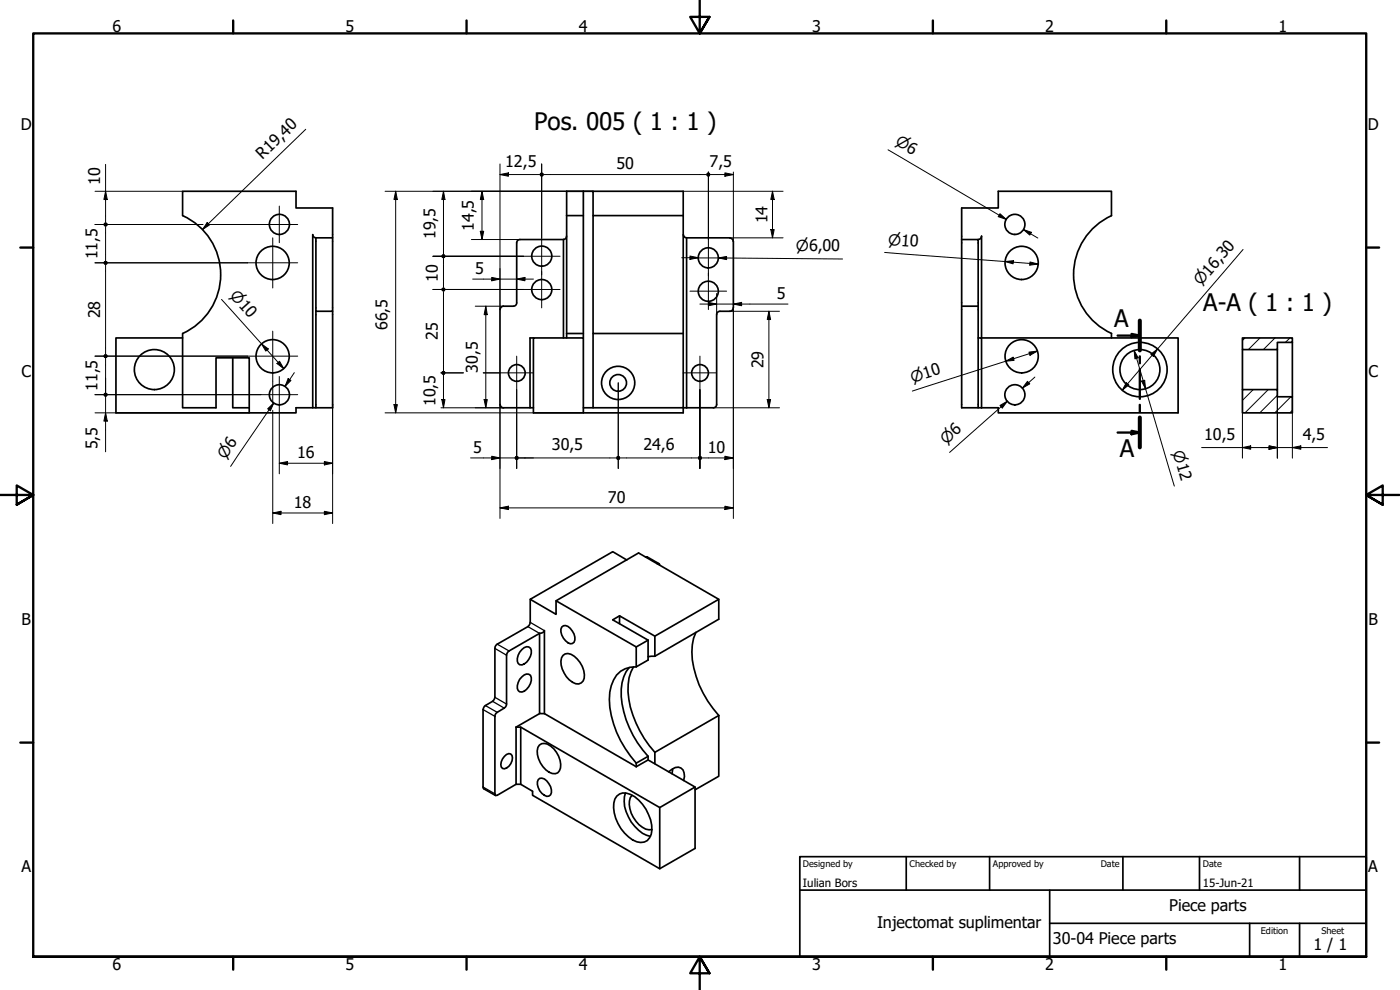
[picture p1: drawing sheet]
<svg xmlns="http://www.w3.org/2000/svg" width="420mm" height="297mm" viewBox="0 0 420 297" stroke-linecap="round" stroke-linejoin="round" font-family="sans-serif">
<!-- layer: Hatch (ISO) -->
<path d="M373.6 101.4l-.7 .8M376.1 116.9l-3.2 3.2M378.1 101.4l-3.5 3.5M380.6 116.9l-7 7M382.7 101.4l-3.5 3.5M383.3 118.6l-5.2 5.3M387.2 101.4l-1.4 1.3M387.4 119l-4.8 4.9M387.9 123.1l-.8 .8" fill="none" stroke="#000" stroke-width=".3"/>
<!-- layer: Visible (ISO) -->
<g fill="none" stroke="#000" stroke-width=".51">
<path d="M175.1 57.4v44M175.1 57.4h2.9v7.3M175.1 57.4h-5v44M178 57.4h27v42.7M54.8 64.7v-7.3h34v5h11v9h-5M54.8 64.7a19.4 19.4 0 0 1 11.4 17.7 19.4 19.4 0 0 1-11.4 17.7M94.8 71.4l-.5-.2-.4-.8v52h.9M94.8 71.4v22h5v-22M169.1 71.9h-13a.98 .98 0 0 0-1 1v18a.99 .99 0 0 1-1 1M169.1 71.9v29.5M170.1 70.9l-.2 .5-.8 .5M170.1 64.7h5"/>
<path d="M205 70.4l.5 .8 .6 .2M205 64.7h-27v35.4h27M206.1 71.4h13M206.1 71.4v51M219 71.4a.98 .98 0 0 1 1 1l.1 20M288.6 71.9h5v50.5h-5v-60h11v-5h34v7.3a19.4 19.4 0 0 0-11.4 17.7 19.4 19.4 0 0 0 11.4 17.6M293.6 71.9l.5-.2 .5-.8v30.5h59v22.5h-54v-1.5h-6M94.8 93.4v29h5v-29M150.1 92.9v28.5M151.1 91.9h3M151.1 91.9a.98 .98 0 0 0-1 1M219.1 93.4h-3a.99 .99 0 0 0-1 1v27a.98 .98 0 0 1-1 1h-9.1v1.5h-44.9v-22.5h15v22.5"/>
<path d="M220 92.4a.98 .98 0 0 1-1 1M288.6 91.9h5M54.8 100.1v22.3h10v-15h10v16.5M54.8 101.4h-20v22.5h54v-1.5h5.1M69.8 107.4v15h5M160.1 101.4h-1v21h1M170.1 100.1h5M178 100.1v22.3h-2.9M205 100.1v22.3h-27M293.6 101.4h1v21M333.6 100.1v1.3M372.9 101.4h15v1.3h-4.6v2.2h-10.4z"/>
<path d="M372.9 116.9h10.4v2.1h4.6v4.9h-15zM372.9 104.9v12M383.3 104.9v12M387.9 102.7v16.3M150.1 121.4a.98 .98 0 0 0 1 1M151.1 122.4h8M159.1 179.8v6.9l-.4 1-9.5 5.6-.6 .7-.1 15.2-.7 1.2-2.4 1.5-.4 1v23.2l.2 .6 3.5 2M188.1 168l-4.2-2.5-24.8 14.3 7.8 4.5v-4l24.7-14.4 24.1 13.9v6l-19.2 11.1M193.7 167.2l.5-.1 3.6 2M197.3 169.2l.4-.1 .3 .5M215.7 179.8l-19.2 11.1M156.7 194.9a1.63 1.63 0 0 1 2.5-.4 4 4 0 0 1-2.5 5l-.7-.1a2.15 2.15 0 0 1-.5-2.8z"/>
<path d="M161.9 190l1.3-.4 .2-.4v24.9M161.9 190l-9.1 5.3-.7 .8-.1 15.6-.7 .8-2.1 1.2-.6 .8v24.1h.6l5.7-3.3M161.9 190v24.1h1.5M166.9 180.3l24 13.8v6M168.6 188.1a1.63 1.63 0 0 1 2.5 .4 3.9 3.9 0 0 1 1.2 4.2 1.6 1.6 0 0 1-2.6-.4 3.9 3.9 0 0 1-1.1-4.2zM169 196.6a2.39 2.39 0 0 1 3.3 .3 6.9 6.9 0 0 1 2.7 7.4 2.11 2.11 0 0 1-3.2 .4 7.4 7.4 0 0 1-3.3-7.4zM185.9 187.1v-2.3l10.6 6.1v6M185.9 184.8l-2 1.2 10.6 6.1M194.5 192.1v5.9l-3.6 2.1M194.5 192.1l-3.6 2M196.5 196.9l-2 .1M208.9 189.7a18.1 18.1 0 0 0 0 13.2 32 32 0 0 0 6.8 11.8"/>
<path d="M154.9 218.2v17.1h1.4M154.9 218.2h1.4v17.1M156.3 218.2l41.7 24.1 10.6-6.2-14.1-8.1-3.6 2M156.7 203.1a1.71 1.71 0 0 1 2.5-.5 4 4 0 0 1-2.5 5h-.7a2.09 2.09 0 0 1-.5-2.8l.5-1zM161.9 214.1l-7 4.1M163.4 214.1l27.5 15.9M188.8 200.3a13 13 0 0 0-2.1 10.9 31.3 31.3 0 0 0 7.8 15.7M190.1 200.1a16.1 16.1 0 0 0-.9 12 33.4 33.4 0 0 0 7.3 13.6M190.9 200.1a7.1 7.1 0 0 0-7.4 5.6 21.5 21.5 0 0 0 1.5 14 35.3 35.3 0 0 0 5.9 9.3M215.7 214.7v18.2l-7.1 4.1M215.7 214.7l-19.2 11M151.4 226.9l.6-.5 .7-.3 .6 .1a2.55 2.55 0 0 1-.6 3.7l-1.3 .8-.6-.1a2.48 2.48 0 0 1 .6-3.7z"/>
<path d="M156.3 235.3l3.5 2.1v1.2l38.2 22.1 10.6-6.1v-18.5M161.5 233.9a1.63 1.63 0 0 1 2.6 .4 3.9 3.9 0 0 1 1.1 4.2l-.5 .4a3.1 3.1 0 0 1-3.2-2.6l-.2-.9zM161.9 223.6a2.58 2.58 0 0 1 3.3 .2 6.9 6.9 0 0 1 2.7 7.5 2.1 2.1 0 0 1-3.1 .4 7.4 7.4 0 0 1-3.4-7.4zM185.1 238.9a3.3 3.3 0 0 1 4.1-.5 12 12 0 0 1 6.3 11.9 3.4 3.4 0 0 1-5.6 1.7 12.3 12.3 0 0 1-5.7-11l.3-1.2zM187.7 237.9a11.4 11.4 0 0 0 5.1 12.1l2.4 .9M189.7 238.6a5.9 5.9 0 0 0 .4 6.6 6 6 0 0 0 5.5 3.7M190.9 229v1M194.5 226.9v1.1M194.5 226.9l-3.6 2.1M196.5 225.7v3.5M200.7 231.6a3.2 3.2 0 0 1 3.6-1.2 3.2 3.2 0 0 1 .9 3.8M201.9 230.7l-.2 1.4"/>
<path d="M198 242.3v18.4"/>
<circle cx="81.8" cy="78.9" r="5"/>
<circle cx="83.9" cy="67.3" r="3"/>
<circle cx="162.6" cy="76.9" r="3"/>
<circle cx="212.6" cy="77.4" r="3"/>
<circle cx="304.6" cy="67.3" r="3"/>
<circle cx="306.6" cy="78.9" r="5"/>
<circle cx="162.6" cy="86.9" r="3"/>
<circle cx="212.6" cy="87.4" r="3"/>
<circle cx="46.3" cy="110.9" r="6"/>
<circle cx="81.8" cy="106.9" r="5"/>
<circle cx="83.9" cy="118.4" r="3"/>
<circle cx="155.1" cy="111.9" r="2.51"/>
<circle cx="185.5" cy="114.9" r="5"/>
<circle cx="185.5" cy="114.9" r="2.51"/>
<circle cx="210.1" cy="111.9" r="2.51"/>
<circle cx="304.6" cy="118.4" r="3"/>
<circle cx="306.6" cy="106.9" r="5"/>
<circle cx="342.1" cy="110.9" r="8.2"/>
<circle cx="342.1" cy="110.9" r="6"/>
</g>
<!-- layer: Visible Narrow (ISO) -->
<path d="M148.5 194.5l3.5 2.1M149.2 193.3l3.6 2M158.4 188l3.5 2M159.1 186.7l4.3 2.5M145 212.9l3.5 2M145.7 211.7l3.5 2M147.8 210.4l3.5 2.1M148.5 209.2l3.5 2.1M145 236.1l3.5 2.1" fill="none" stroke="#000" stroke-width=".38"/>
<!-- layer: Section Line (ISO) -->
<path d="M342.1 96.2v8.9M335.4 100.7h6.7M339.6 100.2l2.5 .5-2.5 .4zM342.1 106.9v2.1M342.1 110.7v9M335.4 129.8h6.7M339.6 129.3l2.5 .5-2.5 .5zM342.1 121.5v2.1M342.1 125.3v8.9" fill="none" stroke="#000" stroke-width=".7"/>
<path d="M342.1 96.2v8.9M342.1 125.3v8.9" fill="none" stroke="#000" stroke-width="1.2"/>
<g fill="#000">
<path d="M339.6 100.2l2.5 .5-2.5 .4z" fill-rule="evenodd"/>
<path d="M339.6 129.3l2.5 .5-2.5 .5z" fill-rule="evenodd"/>
</g>
<!-- layer: Border (ISO) -->
<g fill="none" stroke="#000" stroke-width=".7">
<path d="M70 6.1v3.9M140 6.1v3.9M210 0v10l-2.9-4.9h5.8l-2.9 4.9 2.9-4.9M280 6.1v3.9M350 6.1v3.9M6.1 74.3h3.9M410 74.3h3.9M0 148.5h10l-5-2.8v5.7l5-2.9-5 2.9M420 148.5h-10l5-2.8v5.7l-5-2.9 5 2.9M6.1 222.8h3.9M410 222.8h3.9M10 287.1v-277.1h400v277.1h-400h400"/>
<path d="M70 287.1v3.8M140 287.1v3.8M212.9 292l-2.9-4.9 2.9 4.9h-5.8l2.9-4.9v9.9M280 287.1v3.8M350 287.1v3.8"/>
</g>
<!-- layer: Title (ISO) -->
<path d="M240 257h170v30.1h-170zM272 257v10.1M297 257v10.1M337 257v10.1M360 257v10.1M390 257v10.1M240 267.1h170M315 277h95M315 267.1v20M375 277v10.1M390 277v10.1" fill="none" stroke="#000" stroke-width=".51"/>
<!-- layer: Dimension (ISO) -->
<g fill="none" stroke="#000" stroke-width=".3">
<path d="M91.8 38.8l-31 30.1M28.5 57.4h26.3M31.7 57.4l.5 2.5h-1zM31.7 49.3v17.4M115.6 57.4h62.4M118.7 57.4l.6 2.5h-1.1zM118.7 57.4v66.5M133.1 57.4l.4 2.5h-.9zM133.1 57.4v18.8M144.7 57.4l.5 2.5h-1.1zM144.7 57.4v14.5M150.1 52.4l2.5-.5v1z"/>
<path d="M150.1 49.2v43.7M150.1 52.4h11.8M162.6 49.2v22.2M163.2 52.4h48.8M205 57.4h30M212.6 51.6v20.3v-20.3M213.2 52.4h6.9M217.6 51.9l2.5 .5-2.5 .5zM220.1 51.6v20.8M231.8 57.4l.5 2.5h-1zM231.8 57.4v14M266.5 44.9l35.5 20.9-2.2-1.2"/>
<path d="M28.5 78.9h45.8M28.5 67.4h32.4M31.7 68v10.3M31.7 79.5v26.8M62.2 66.8l.7 .7-2.1 1.4zM62.6 67.4h15.7M129.9 76.9h27.2h-27.2M133.1 77.5v8.8M141.5 71.9h14.6M144.1 69.4h1.1l-.5 2.5zM204.6 77.3h4.9M207.1 76.8l2.4 .5-2.4 .5z"/>
<path d="M215.6 77.4l2.5-.5v1zM218.1 77.4h-2.5l37.3 .3M219.1 71.4h15.9M231.3 68.9h1l-.5 2.5zM265.5 75.7l46.1 3.5M300.1 64.1l1.9 1.7-2.4-.8zM301.6 78.5l2.6-.3-.2 1zM307.1 68.9l2.5 .8-.5 .8zM307.1 68.9l4.4 2.5M309.1 78.6l2.5 .6-2.5 .4zM373.1 74.9l-36.3 42.2M66.5 89.8l18.7 20.8"/>
<path d="M129.9 86.9h27.2M133.1 87.5v23.7M141.9 83.7h18.2M142.6 91.9h8.5M145.8 91.9l.4 2.5h-.9zM145.8 91.9v30.5M147.6 83.2l2.5 .5-2.5 .6zM155.1 83.7l2.4-.5v1.1zM210.1 91.2h26.4M212.6 90.7l2.5 .5-2.5 .5zM215.1 88.1v6.3M219.1 93.4h14.8"/>
<path d="M220.1 91.2l2.5-.5v1zM220.1 92.4v63.2M230.8 93.4l.5 2.5h-1zM230.8 93.4v29M28.5 118.4h49.8M28.5 106.9h45.8M31.7 107.5v10.3M31.7 118.4v17.2M78.5 103.2l2 1.5-.7 .6zM81.9 114.3v4M81.9 118.5v2.3M83.1 109.1l.8-.7 1.3 2.2z"/>
<path d="M86.5 113.6l.8 .6-1.8 1.7zM88.3 111.8l-2.8 4.1M132.3 111.9h6.8M132.6 119.9h.9l-.4 2.5zM133.1 112.5v9.9M145 111.9h5.1M145.3 119.9h.9l-.4 2.5zM155.1 116.9v23.7M185.5 114.9v25.7M230.3 119.9h1l-.5 2.5zM301.8 108.4l2.2-1.2 .4 .9zM308.4 114.4l.7 .8-2.3 1.2z"/>
<path d="M308.8 105.6l2.5-.3-2.2 1.3zM310.6 113.1l-3.8 3.3M311.3 105.3l-37.5 12M338 114.9l.8 .6-2 1.6zM340.4 105.1l1.2 2.3-1 .3zM340.4 105.1l12 40.7M342.6 114.3l.9-.2 .3 2.5zM345.4 106.3l2-1.6-1.3 2.2zM383.3 116.9v20.6M387.9 119v18.5M28.5 123.9h46.3M31.7 123.9l.5 2.5h-1z"/>
<path d="M80.3 122.7l1.9-1.8-1 2.3zM80.7 123l1.5-2.1-13 19M81.9 123.1v34M83.8 139l2.5-.5v1zM83.8 139h16M83.8 123.9v18.3M97.3 138.5l2.5 .5-2.5 .5zM99.8 121.4v35.7M115.6 123.9h59.5M118.2 121.4h1.1l-.6 2.5zM132.3 122.4h18.8M141.2 137.4h13.9"/>
<path d="M147.6 136.9l2.5 .5-2.5 .5zM150.1 121.4v34.2M155.7 137.4h29.2M186.1 137.4h23.3M210.7 137.4h9.4M214.1 122.4h19.8M217.6 136.9l2.5 .5-2.5 .5zM300.1 121.7l2.2-1.3-1.5 2zM300.5 122l1.8-1.6-17.3 15.3M360.6 134.3h37.8M372.9 134.3l2.4-.5v1zM372.9 123.9v13.6"/>
<path d="M380.9 133.8l2.4 .5-2.4 .5zM387.9 134.3l2.5-.5v1zM81.9 153.9l2.4-.5v1zM81.9 153.9h17.9M97.3 153.4l2.5 .5-2.5 .5zM150.1 152.4l2.5-.5v1zM150.1 152.4h70M210.1 140.6v-23.7v23.7M217.6 151.9l2.5 .5-2.5 .5z"/>
</g>
<g fill="#000">
<path d="M31.7 57.4l.5 2.5h-1z" fill-rule="evenodd"/>
<path d="M118.7 57.4l.6 2.5h-1.1z" fill-rule="evenodd"/>
<path d="M133.1 57.4l.4 2.5h-.9z" fill-rule="evenodd"/>
<path d="M144.7 57.4l.5 2.5h-1.1z" fill-rule="evenodd"/>
<path d="M150.1 52.4l2.5-.5v1z" fill-rule="evenodd"/>
<path d="M217.6 51.9l2.5 .5-2.5 .5z" fill-rule="evenodd"/>
<path d="M231.8 57.4l.5 2.5h-1z" fill-rule="evenodd"/>
<path d="M62.2 66.8l.7 .7-2.1 1.4z" fill-rule="evenodd"/>
<path d="M144.1 69.4h1.1l-.5 2.5z" fill-rule="evenodd"/>
<path d="M207.1 76.8l2.4 .5-2.4 .5z" fill-rule="evenodd"/>
<path d="M215.6 77.4l2.5-.5v1z" fill-rule="evenodd"/>
<path d="M231.3 68.9h1l-.5 2.5z" fill-rule="evenodd"/>
<path d="M300.1 64.1l1.9 1.7-2.4-.8z" fill-rule="evenodd"/>
<path d="M301.6 78.5l2.6-.3-.2 1z" fill-rule="evenodd"/>
<path d="M309.1 78.6l2.5 .6-2.5 .4z" fill-rule="evenodd"/>
<path d="M307.1 68.9l2.5 .8-.5 .8z" fill-rule="evenodd"/>
<path d="M132.7 86.4h.8v.9l-.4 .2-.4-.2-.2-.4z" fill-rule="evenodd"/>
<path d="M132.7 86.4h.8v.9l-.4 .2-.4-.2-.2-.4z" fill-rule="evenodd"/>
<path d="M145.8 91.9l.4 2.5h-.9z" fill-rule="evenodd"/>
<path d="M147.6 83.2l2.5 .5-2.5 .6z" fill-rule="evenodd"/>
<path d="M155.1 83.7l2.4-.5v1.1z" fill-rule="evenodd"/>
<path d="M212.6 90.7l2.5 .5-2.5 .5z" fill-rule="evenodd"/>
<path d="M220.1 91.2l2.5-.5v1z" fill-rule="evenodd"/>
<path d="M230.8 93.4l.5 2.5h-1z" fill-rule="evenodd"/>
<path d="M78.5 103.2l2 1.5-.7 .6z" fill-rule="evenodd"/>
<path d="M83.1 109.1l.8-.7 1.3 2.2z" fill-rule="evenodd"/>
<path d="M86.5 113.6l.8 .6-1.8 1.7z" fill-rule="evenodd"/>
<path d="M132.6 119.9h.9l-.4 2.5z" fill-rule="evenodd"/>
<path d="M145.3 119.9h.9l-.4 2.5z" fill-rule="evenodd"/>
<path d="M230.3 119.9h1l-.5 2.5z" fill-rule="evenodd"/>
<path d="M301.8 108.4l2.2-1.2 .4 .9z" fill-rule="evenodd"/>
<path d="M308.4 114.4l.7 .8-2.3 1.2z" fill-rule="evenodd"/>
<path d="M308.8 105.6l2.5-.3-2.2 1.3z" fill-rule="evenodd"/>
<path d="M338 114.9l.8 .6-2 1.6z" fill-rule="evenodd"/>
<path d="M340.4 105.1l1.2 2.3-1 .3z" fill-rule="evenodd"/>
<path d="M342.6 114.3l.9-.2 .3 2.5z" fill-rule="evenodd"/>
<path d="M345.4 106.3l2-1.6-1.3 2.2z" fill-rule="evenodd"/>
<path d="M31.7 123.9l.5 2.5h-1z" fill-rule="evenodd"/>
<path d="M80.3 122.7l1.9-1.8-1 2.3z" fill-rule="evenodd"/>
<path d="M83.8 139l2.5-.5v1z" fill-rule="evenodd"/>
<path d="M97.3 138.5l2.5 .5-2.5 .5z" fill-rule="evenodd"/>
<path d="M118.2 121.4h1.1l-.6 2.5z" fill-rule="evenodd"/>
<path d="M147.6 136.9l2.5 .5-2.5 .5z" fill-rule="evenodd"/>
<path d="M217.6 136.9l2.5 .5-2.5 .5z" fill-rule="evenodd"/>
<path d="M300.1 121.7l2.2-1.3-1.5 2z" fill-rule="evenodd"/>
<path d="M372.9 134.3l2.4-.5v1z" fill-rule="evenodd"/>
<path d="M380.9 133.8l2.4 .5-2.4 .5z" fill-rule="evenodd"/>
<path d="M380.9 133.8l2.4 .5-2.4 .5z" fill-rule="evenodd"/>
<path d="M387.9 134.3l2.5-.5v1z" fill-rule="evenodd"/>
<path d="M81.9 153.9l2.4-.5v1z" fill-rule="evenodd"/>
<path d="M97.3 153.4l2.5 .5-2.5 .5z" fill-rule="evenodd"/>
<path d="M150.1 152.4l2.5-.5v1z" fill-rule="evenodd"/>
<path d="M217.6 151.9l2.5 .5-2.5 .5z" fill-rule="evenodd"/>
<circle cx="162.6" cy="52.4" r=".63"/>
<circle cx="212.6" cy="52.4" r=".62"/>
<circle cx="31.7" cy="67.4" r=".63"/>
<circle cx="31.7" cy="78.9" r=".62"/>
<circle cx="133.1" cy="76.9" r=".62"/>
<circle cx="31.7" cy="118.4" r=".63"/>
<circle cx="31.7" cy="106.9" r=".62"/>
<circle cx="133.1" cy="111.9" r=".62"/>
<circle cx="155.1" cy="137.4" r=".63"/>
<circle cx="185.5" cy="137.4" r=".62"/>
<circle cx="210.1" cy="137.4" r=".63"/>
</g>
<!-- layer: Center Mark (ISO) -->
<g fill="none" stroke="#000" stroke-width=".3">
<path d="M74.3 78.9h15M78.3 67.4h11M81.9 71.4v15M83.8 61.8v11M157.1 76.9h11M162.6 71.4v11M207.1 77.4h11M212.6 71.9v11M81.9 99.4v14.9M157.1 86.9h11M162.6 81.4v11M207.1 87.4h11"/>
<path d="M212.6 81.9v11M74.3 106.9h15M78.3 118.4h11M83.8 113v10.9M150.1 111.9h10M155.1 106.9v10M205 111.9h10.1M210.1 106.9v10"/>
</g>
<g font-size="7.2">
<text x="160.3" y="39">Pos. 005 ( 1 : 1 )</text>
<text x="361.1" y="93.5">A-A ( 1 : 1 )</text>
<text x="334.4" y="98.1">A</text>
<text x="336" y="137.1">A</text>
</g>
<g font-size="4.8">
<text x="33.7" y="9.6">6</text>
<text x="103.7" y="9.6">5</text>
<text x="173.7" y="9.6">4</text>
<text x="243.7" y="9.6">3</text>
<text x="313.7" y="9.6">2</text>
<text x="383.7" y="9.6">1</text>
<text x="6.2" y="38.9">D</text>
<text x="410.5" y="38.9">D</text>
<text x="78.8" y="48" transform="rotate(-44 78.8 48)">R19,40</text>
<text x="151.6" y="50">12,5</text>
<text x="185" y="50.8">50</text>
<text x="213" y="50">7,5</text>
<text x="30.1" y="55.4" transform="rotate(-90 30.1 55.4)">10</text>
<text x="130.7" y="71.8" transform="rotate(-90 130.7 71.8)">19,5</text>
<text x="142.2" y="69.3" transform="rotate(-90 142.2 69.3)">14,5</text>
<text x="230.3" y="67" transform="rotate(-90 230.3 67)">14</text>
<text x="29.3" y="77.8" transform="rotate(-90 29.3 77.8)">11,5</text>
<text x="142.6" y="82.2">5</text>
<text x="131.4" y="84.5" transform="rotate(-90 131.4 84.5)">10</text>
<text x="233.1" y="89.6">5</text>
<text x="30.1" y="95.5" transform="rotate(-90 30.1 95.5)">28</text>
<text x="116.3" y="99.1" transform="rotate(-90 116.3 99.1)">66,5</text>
<text x="131.4" y="102" transform="rotate(-90 131.4 102)">25</text>
<text x="6.4" y="113.1">C</text>
<text x="143.4" y="111.8" transform="rotate(-90 143.4 111.8)">30,5</text>
<text x="229.2" y="110.5" transform="rotate(-90 229.2 110.5)">29</text>
<text x="410.7" y="113.1">C</text>
<text x="29.3" y="117.3" transform="rotate(-90 29.3 117.3)">11,5</text>
<text x="130.7" y="121.8" transform="rotate(-90 130.7 121.8)">10,5</text>
<text x="361.4" y="131.9">10,5</text>
<text x="391" y="131.9">4,5</text>
<text x="29.3" y="134.8" transform="rotate(-90 29.3 134.8)">5,5</text>
<text x="89.2" y="137.4">16</text>
<text x="142" y="135.8">5</text>
<text x="165.6" y="135">30,5</text>
<text x="193.2" y="135">24,6</text>
<text x="212.5" y="135.8">10</text>
<text x="88.2" y="152.3">18</text>
<text x="182.4" y="150.8">70</text>
<text x="6.4" y="187.4">B</text>
<text x="410.7" y="187.4">B</text>
<text x="6.4" y="261.7">A</text>
<text x="410.7" y="261.7">A</text>
<text x="350.9" y="273.3">Piece parts</text>
<text x="263.2" y="278.4">Injectomat suplimentar</text>
<text x="316" y="283.3">30-04 Piece parts</text>
<text x="394.2" y="285">1 / 1</text>
<text x="33.7" y="290.9">6</text>
<text x="103.7" y="290.9">5</text>
<text x="173.7" y="290.9">4</text>
<text x="243.7" y="290.9">3</text>
<text x="313.7" y="290.9">2</text>
<text x="383.7" y="290.9">1</text>
</g>
<g font-size="4.6">
<text x="268.4" y="43.2" transform="rotate(30 268.4 43.2)">⌀6</text>
<text x="238.9" y="75.2">⌀6,00</text>
<text x="266.4" y="73.4" transform="rotate(4 266.4 73.4)">⌀10</text>
<text x="68.8" y="88.8" transform="rotate(48 68.8 88.8)">⌀10</text>
<text x="360.4" y="85.9" transform="rotate(-49 360.4 85.9)">⌀16,30</text>
<text x="273.8" y="114.8" transform="rotate(-18 273.8 114.8)">⌀10</text>
<text x="67.6" y="137.9" transform="rotate(-56 67.6 137.9)">⌀6</text>
<text x="284" y="133.4" transform="rotate(-41 284 133.4)">⌀6</text>
<text x="351.9" y="135.7" transform="rotate(74 351.9 135.7)">⌀12</text>
</g>
<g font-size="3.4">
<text x="241" y="266">Iulian Bors</text>
<text x="361" y="266">15-Jun-21</text>
</g>
<g font-size="2.7">
<text x="241" y="260.1">Designed by</text>
<text x="273" y="260.1">Checked by</text>
<text x="298" y="260.1">Approved by</text>
<text x="330.3" y="260">Date</text>
<text x="361" y="260">Date</text>
<text x="378.4" y="280.1">Edition</text>
<text x="396.6" y="280.1">Sheet</text>
</g>
</svg>
